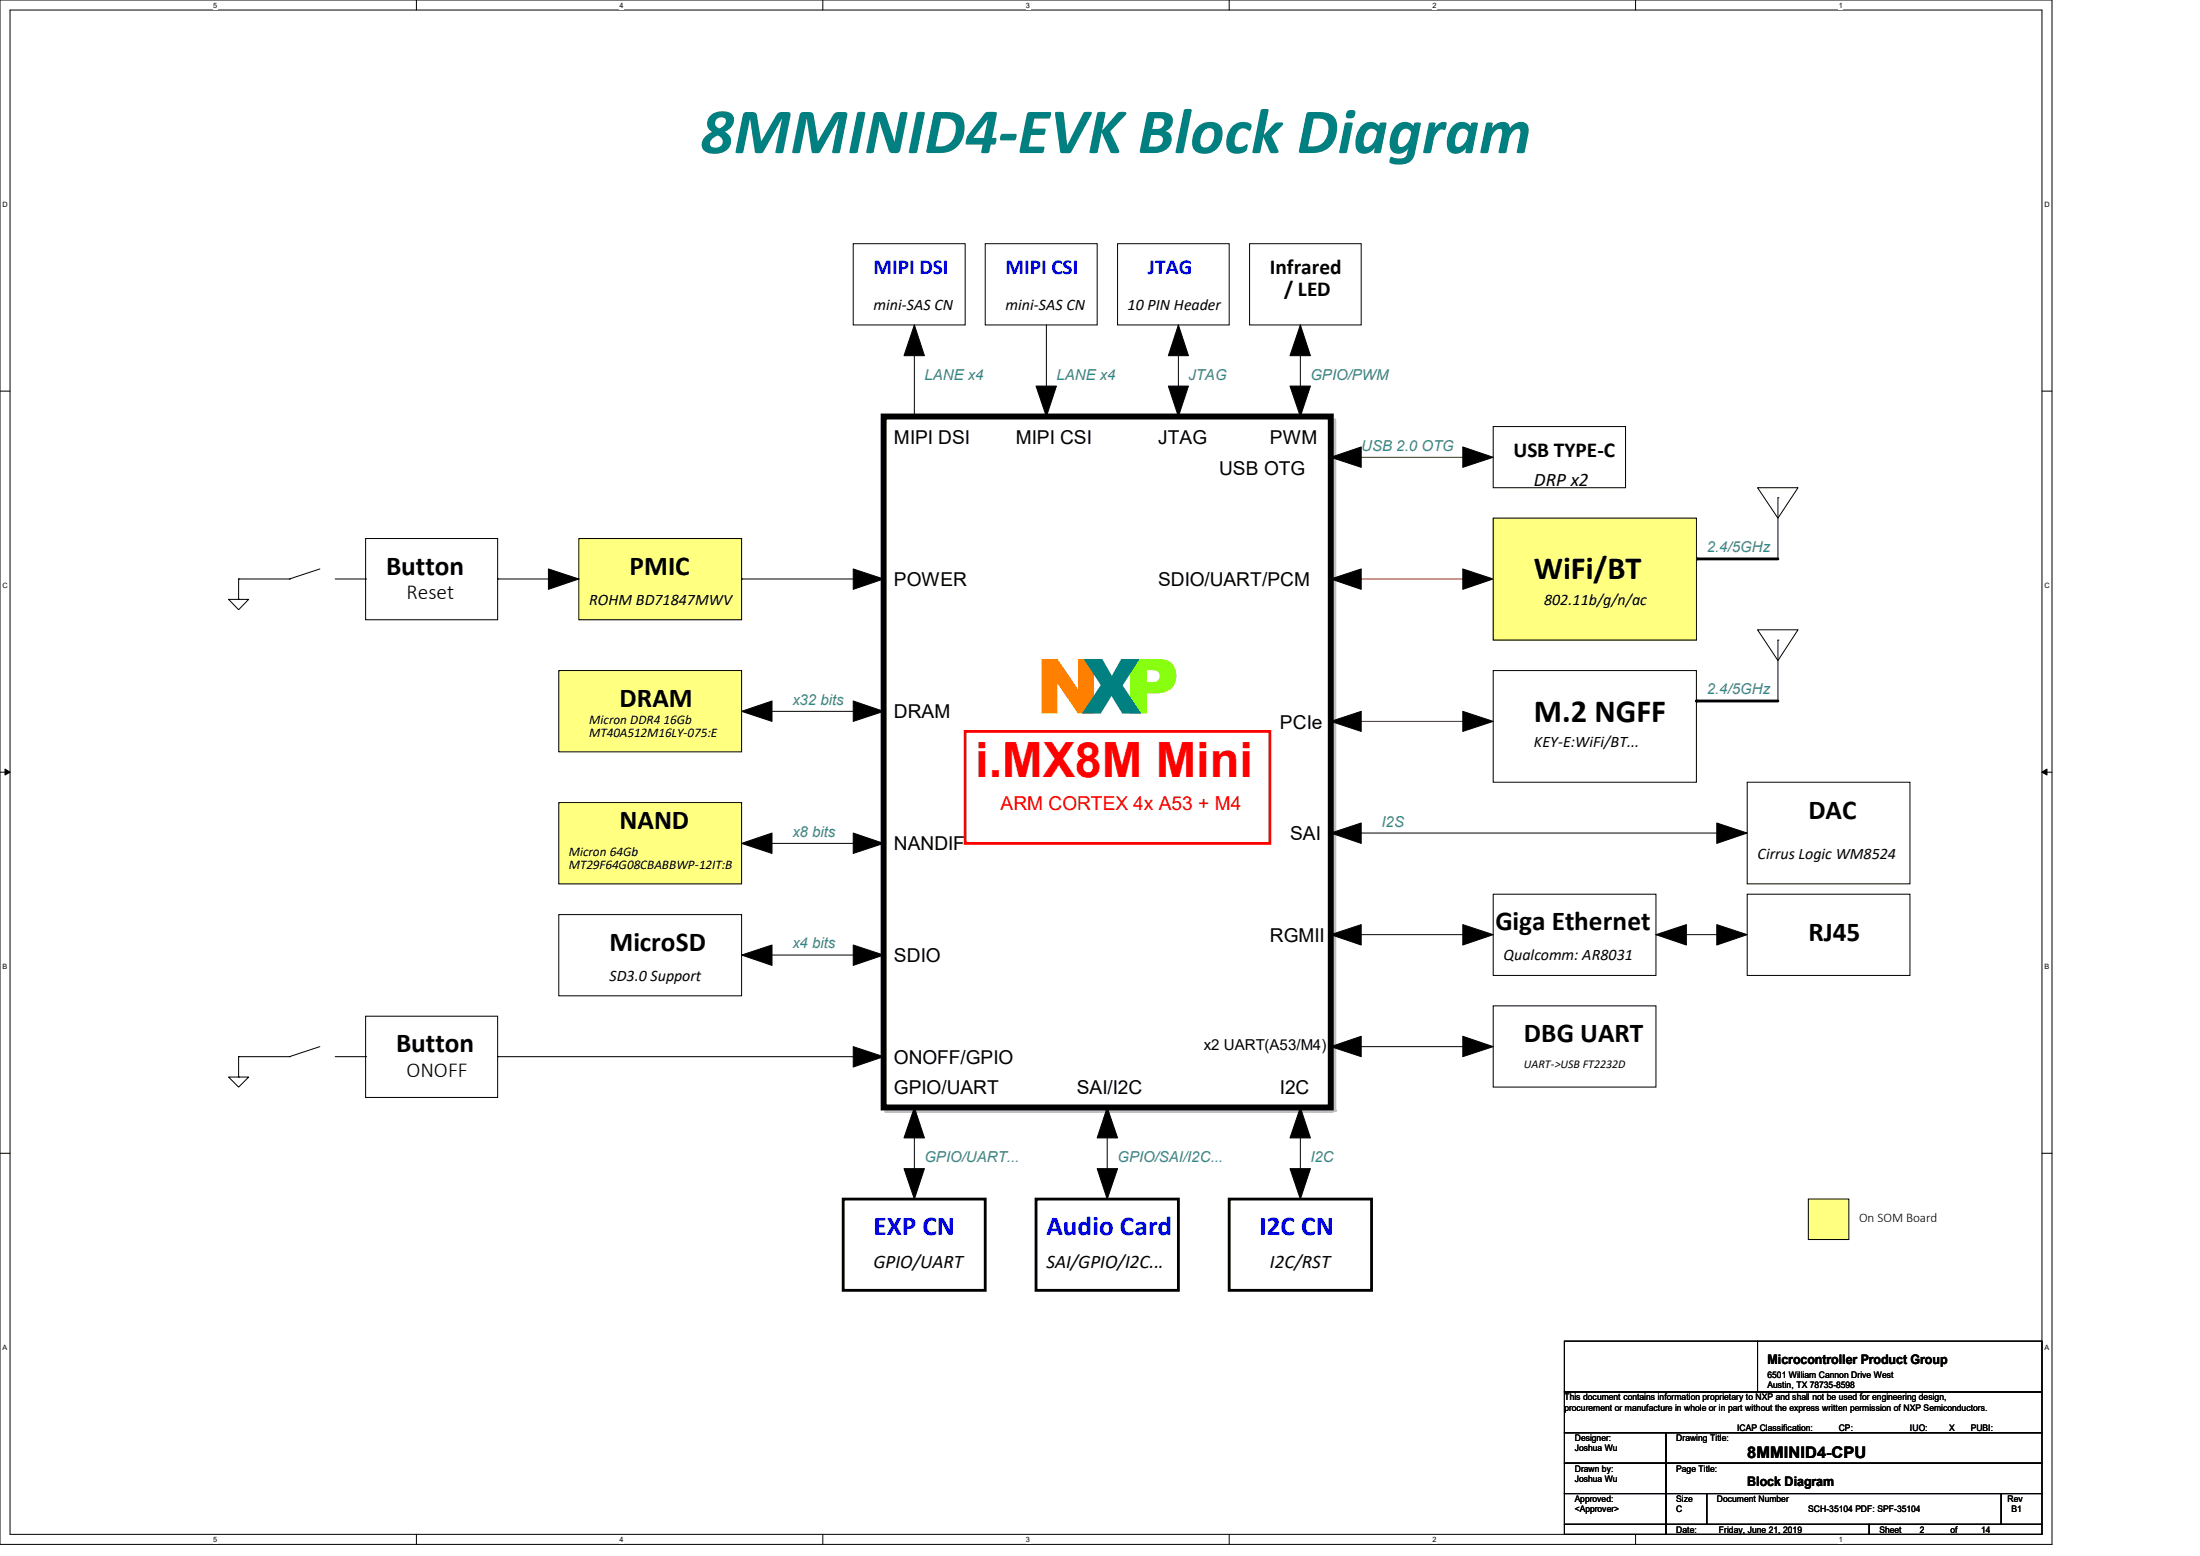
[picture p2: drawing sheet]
<svg xmlns="http://www.w3.org/2000/svg" width="297mm" height="210mm" viewBox="0 0 297 210" stroke-linecap="round" stroke-linejoin="round" font-family="sans-serif">
<path d="M0 0h277v208.4h-277zM1.4 1.4h274.3v205.7h-274.3z" fill="none" stroke="#000" stroke-width=".14"/>
<g fill="#fff">
<path d="M28.8 .1h.5v1.1h-.5z"/>
<path d="M28.8 207.2h.5v1.1h-.5z"/>
</g>
<path d="M56.2 0v1.4M56.2 207.1v1.3" fill="none" stroke="#000" stroke-width=".14"/>
<g fill="#fff">
<path d="M83.7 .1h.5v1.1h-.5z"/>
<path d="M83.7 207.2h.5v1.1h-.5z"/>
</g>
<path d="M111.1 0v1.4M111.1 207.1v1.3" fill="none" stroke="#000" stroke-width=".14"/>
<g fill="#fff">
<path d="M138.5 .1h.6v1.1h-.6z"/>
<path d="M138.5 207.2h.6v1.1h-.6z"/>
</g>
<path d="M165.9 0v1.4M165.9 207.1v1.3" fill="none" stroke="#000" stroke-width=".14"/>
<g fill="#fff">
<path d="M193.4 .1h.5v1.1h-.5z"/>
<path d="M193.4 207.2h.5v1.1h-.5z"/>
</g>
<path d="M220.8 0v1.4M220.8 207.1v1.3" fill="none" stroke="#000" stroke-width=".14"/>
<g fill="#fff">
<path d="M248.2 .1h.6v1.1h-.6z"/>
<path d="M248.2 207.2h.6v1.1h-.6z"/>
<path d="M.3 27.1h.8v1.1h-.8z"/>
<path d="M276 27.1h.7v1.1h-.7z"/>
<path d="M.3 78.5h.8v1.1h-.8z"/>
<path d="M276 78.5h.7v1.1h-.7z"/>
</g>
<path d="M0 52.8h1.4M275.7 52.8h1.3" fill="none" stroke="#000" stroke-width=".14"/>
<g fill="#fff">
<path d="M.3 129.9h.7v1.1h-.7z"/>
<path d="M276 129.9h.6v1.1h-.6z"/>
</g>
<path d="M0 104.2h1.4M275.7 104.2h1.3" fill="none" stroke="#000" stroke-width=".14"/>
<path d="M.7 103.8l.7 .4-.7 .4zM275.7 104.2l.7-.4v.8z" fill="#000" stroke="#000" stroke-width=".14"/>
<g fill="#fff">
<path d="M.3 181.4h.7v1.1h-.7z"/>
<path d="M276 181.4h.6v1.1h-.6z"/>
</g>
<path d="M0 155.7h1.4M275.7 155.7h1.3M244.1 161.8h5.5v5.5h-5.5z" fill="none" stroke="#000" stroke-width=".14"/>
<path d="M244.1 161.8h5.5v5.5h-5.5z" fill-rule="evenodd" fill="#ffff80" stroke="#ffff80" stroke-width=".14"/>
<path d="M180.2 56.6v93.3" fill="none" stroke="#c0c0c0" stroke-width=".38"/>
<circle cx="180.2" cy="149.9" r=".19" fill="#c0c0c0"/>
<path d="M119.6 150h60.3" fill="none" stroke="#c0c0c0" stroke-width=".38"/>
<circle cx="119.6" cy="150" r=".19" fill="#c0c0c0"/>
<path d="M119.3 56.2h60.4v93.3h-60.4z" fill="none" stroke="#ff8000" stroke-width=".14"/>
<path d="M119.3 56.2h60.4v93.3h-60.4z" fill="none" stroke="#000" stroke-width=".8"/>
<g fill="#ffff80" stroke="#ffff80" stroke-width=".14">
<path d="M78.1 72.7h22v11h-22z" fill-rule="evenodd"/>
<path d="M201.6 69.9h27.4v16.5h-27.4z" fill-rule="evenodd"/>
<path d="M75.4 108.3h24.7v11h-24.7z" fill-rule="evenodd"/>
<path d="M75.4 90.5h24.7v11h-24.7z" fill-rule="evenodd"/>
</g>
<g fill="none" stroke="#000" stroke-width=".14">
<path d="M115.2 32.9h15.1v11h-15.1zM133 32.9h15.1v11h-15.1zM150.9 32.9h15v11h-15zM168.7 32.9h15.1v11h-15.1zM123.4 56.2h.1M123.4 43.9v12.3M141.3 56.2h.1M141.3 43.9v12.3M159.1 56.2h.1M159.1 43.9v12.3M175.6 56.2h.1M175.6 43.9v12.3"/>
<path d="M201.6 57.6h17.9v8.2h-17.9zM32.2 78.1h.1M32.2 78.1h6.9M32.2 78.1v2.8M39.1 78.1h.1M43.2 76.8l-4.1 1.3M45.3 78.1h4.1M49.4 72.7h17.8v11h-17.8zM49.4 78.1h.1M67.2 78.1h.1M67.2 78.1h10.9M78.1 72.7h22v11h-22z"/>
<path d="M100.1 78.1h.1M100.1 78.1h19.2M201.6 69.9h27.4v16.5h-27.4zM237.3 65.8h5.4l-2.7 4.1zM240 67.2h.1M240 67.2v8.2M30.9 80.9h2.7l-1.4 1.4zM32.2 80.9h.1M75.4 90.5h24.7v11h-24.7zM100.1 96h.1M100.1 96h17.8M201.6 90.5h27.4v15.1h-27.4z"/>
<path d="M237.3 85h5.4l-2.7 4.2zM240 86.4h.1M240 86.4v8.2M75.4 108.3h24.7v11h-24.7zM101.5 113.8h.1M101.5 113.8h17.8M182.4 112.4h.1M182.4 112.4h50.8M235.9 105.6h22v13.7h-22zM49.4 137.2h17.8v10.9h-17.8zM75.4 123.4h24.7v11h-24.7zM101.5 128.9h.1"/>
<path d="M101.5 128.9h17.8M182.4 126.2h.1M182.4 126.2h16.5M201.6 135.8h22v10.9h-22zM201.6 120.7h22v11h-22zM223.6 126.2h.1M223.6 126.2h9.6M235.9 120.7h22v11h-22zM30.9 145.4h2.7l-1.4 1.3zM32.2 142.6h.1M32.2 145.4h.1M32.2 142.6h6.9"/>
<path d="M32.2 142.6v2.8M39.1 142.6h.1M43.2 141.3l-4.1 1.3M45.3 142.6h4.1M49.4 142.6h.1M67.2 142.6h.1M67.2 142.6h50.7M123.4 149.5v12.3M149.5 149.5v12.3M175.6 149.5v12.3M179.7 141.3h.1M179.7 141.3h17.8"/>
<path d="M123.4 161.8h.1M149.5 161.8h.1M175.6 161.8h.1M211.2 193.4h13.7v4.1h-13.7zM211.2 197.5h13.7v4.1h-13.7zM211.2 187.9h64.5v5.5h-64.5zM211.2 181h64.5v6.9h-64.5zM224.9 193.4h50.8v4.1h-50.8zM224.9 197.5h50.8v4.1h-50.8zM237.3 187.9h.1M237.3 181v6.9M211.2 201.6h13.7v4.1h-13.7z"/>
<path d="M211.2 205.7h13.7v1.4h-13.7zM224.9 201.6h5.5v4.1h-5.5zM224.9 205.7h27.4v1.4h-27.4zM230.4 201.6h39.8v4.1h-39.8zM252.3 205.7h23.4v1.4h-23.4zM270.2 201.6h5.5v4.1h-5.5z"/>
</g>
<g fill="#000" stroke="#000" stroke-width=".14">
<path d="M123.4 43.9l1.4 4.1h-2.8z" fill-rule="evenodd"/>
<path d="M139.9 52.1h2.7l-1.3 4.1z" fill-rule="evenodd"/>
<path d="M159.1 43.9l1.3 4.1h-2.7z" fill-rule="evenodd"/>
<path d="M157.7 52.1h2.7l-1.3 4.1z" fill-rule="evenodd"/>
<path d="M175.6 43.9l1.3 4.1h-2.7z" fill-rule="evenodd"/>
<path d="M174.2 52.1h2.7l-1.3 4.1z" fill-rule="evenodd"/>
<path d="M74 76.8l4.1 1.3-4.1 1.4z" fill-rule="evenodd"/>
<path d="M115.2 76.8l4.1 1.3-4.1 1.4z" fill-rule="evenodd"/>
<path d="M179.7 78.1l4.1-1.3v2.7z" fill-rule="evenodd"/>
<path d="M179.7 61.7l4.1-1.4v2.8z" fill-rule="evenodd"/>
<path d="M197.5 76.8l4.1 1.3-4.1 1.4z" fill-rule="evenodd"/>
<path d="M197.5 60.3l4.1 1.4-4.1 1.4z" fill-rule="evenodd"/>
<path d="M100.1 96l4.1-1.4v2.8z" fill-rule="evenodd"/>
<path d="M115.2 94.6l4.1 1.4-4.1 1.4z" fill-rule="evenodd"/>
<path d="M179.7 97.4l4.1-1.4v2.7z" fill-rule="evenodd"/>
<path d="M197.5 96l4.1 1.4-4.1 1.3z" fill-rule="evenodd"/>
<path d="M100.1 113.8l4.1-1.4v2.8z" fill-rule="evenodd"/>
<path d="M115.2 112.4l4.1 1.4-4.1 1.4z" fill-rule="evenodd"/>
<path d="M179.7 112.4l4.1-1.3v2.7z" fill-rule="evenodd"/>
<path d="M231.8 111.1l4.1 1.3-4.1 1.4z" fill-rule="evenodd"/>
<path d="M100.1 128.9l4.1-1.3v2.7z" fill-rule="evenodd"/>
<path d="M115.2 127.6l4.1 1.3-4.1 1.4z" fill-rule="evenodd"/>
<path d="M179.7 126.2l4.1-1.4v2.8z" fill-rule="evenodd"/>
<path d="M197.5 124.8l4.1 1.4-4.1 1.4z" fill-rule="evenodd"/>
<path d="M223.6 126.2l4.1-1.4v2.8z" fill-rule="evenodd"/>
<path d="M231.8 124.8l4.1 1.4-4.1 1.4z" fill-rule="evenodd"/>
<path d="M115.2 141.3l4.1 1.3-4.1 1.4z" fill-rule="evenodd"/>
<path d="M123.4 149.5l1.4 4.1h-2.8z" fill-rule="evenodd"/>
<path d="M149.5 149.5l1.4 4.1h-2.8z" fill-rule="evenodd"/>
<path d="M175.6 149.5l1.3 4.1h-2.7z" fill-rule="evenodd"/>
<path d="M179.7 141.3l4.1-1.4v2.7z" fill-rule="evenodd"/>
<path d="M197.5 139.9l4.1 1.4-4.1 1.3z" fill-rule="evenodd"/>
<path d="M122 157.7h2.8l-1.4 4.1z" fill-rule="evenodd"/>
<path d="M148.1 157.7h2.8l-1.4 4.1z" fill-rule="evenodd"/>
<path d="M174.2 157.7h2.7l-1.3 4.1z" fill-rule="evenodd"/>
</g>
<path d="M229 75.4h11M229 94.6h11M113.8 161.8h19.2v12.4h-19.2zM139.9 161.8h19.2v12.4h-19.2zM165.9 161.8h19.3v12.4h-19.3z" fill="none" stroke="#000" stroke-width=".38"/>
<g fill="#000">
<circle cx="229" cy="75.4" r=".19"/>
<circle cx="229" cy="94.6" r=".19"/>
</g>
<path d="M179.7 78.1h.1M179.7 61.7h.1M179.7 78.1h17.8M179.7 61.7h17.8M179.7 97.4h.1M179.7 97.4h17.8" fill="none" stroke="#800000" stroke-width=".14"/>
<path d="M130.3 98.7h41.1v15.1h-41.1z" fill="none" stroke="#f00" stroke-width=".38"/>
<text font-size="10.3" fill="#ff8000" x="139.9" y="96.3">NXP</text>
<text font-size="8.8" fill="#008080" x="94.6" y="20.7">8MMINID4-EVK Block Diagram</text>
<text font-size="6.6" fill="#f00" x="131.7" y="104.8">i.MX8M Mini</text>
<g font-size="4.4">
<text x="207.1" y="78.2">WiFi/BT</text>
<text x="207.1" y="97.4">M.2 NGFF</text>
</g>
<g font-size="3.7">
<text x="52.1" y="77.6">Button</text>
<text x="85" y="77.6">PMIC</text>
<text x="83.7" y="95.4">DRAM</text>
<text x="83.7" y="111.8">NAND</text>
<text x="244.1" y="110.5">DAC</text>
<text x="201.9" y="125.6">Giga Ethernet</text>
<text x="82.3" y="128.3">MicroSD</text>
<text x="244.1" y="127">RJ45</text>
<text x="53.5" y="142">Button</text>
<text x="205.7" y="140.7">DBG UART</text>
</g>
<g font-size="3.7" fill="#00f">
<text x="117.9" y="166.7">EXP CN</text>
<text x="141.3" y="166.7">Audio Card</text>
<text x="170.1" y="166.7">I2C CN</text>
</g>
<g font-size="2.9" fill="#00f">
<text x="117.9" y="37">MIPI DSI</text>
<text x="135.8" y="37">MIPI CSI</text>
<text x="155" y="37">JTAG</text>
</g>
<g font-size="2.9">
<text x="171.4" y="37">Infrared</text>
<text x="173.3" y="39.9">/ LED</text>
<text x="204.3" y="61.7">USB TYPE-C</text>
<text x="54.9" y="80.9">Reset</text>
<text x="54.9" y="145.4">ONOFF</text>
</g>
<g font-size="2.6">
<text x="120.7" y="59.9">MIPI DSI</text>
<text x="137.2" y="59.9">MIPI CSI</text>
<text x="156.3" y="59.9">JTAG</text>
<text x="171.4" y="59.9">PWM</text>
<text x="164.6" y="64.1">USB OTG</text>
<text x="207.1" y="65.5">DRP x2</text>
<text x="120.7" y="79.1">POWER</text>
<text x="156.3" y="79.1">SDIO/UART/PCM</text>
<text x="120.7" y="96.9">DRAM</text>
<text x="172.8" y="98.3">PCIe</text>
<text x="174.2" y="113.4">SAI</text>
<text x="120.7" y="114.8">NANDIF</text>
<text x="120.7" y="129.9">SDIO</text>
<text x="171.4" y="127.1">RGMII</text>
<text x="120.7" y="143.6">ONOFF/GPIO</text>
<text x="120.7" y="147.7">GPIO/UART</text>
<text x="145.4" y="147.7">SAI/I2C</text>
<text x="172.8" y="147.7">I2C</text>
<text x="117.9" y="171.2">GPIO/UART</text>
<text x="141.3" y="171.2">SAI/GPIO/I2C...</text>
<text x="171.4" y="171.2">I2C/RST</text>
</g>
<text font-size="2.6" fill="#f00" x="135.1" y="109.3">ARM CORTEX 4x A53 + M4</text>
<g font-size="2.2">
<text x="117.9" y="41.8">mini-SAS CN</text>
<text x="135.8" y="41.8">mini-SAS CN</text>
<text x="152.2" y="41.8">10 PIN Header</text>
<text x="79.5" y="81.6">ROHM BD71847MWV</text>
<text x="208.4" y="81.6">802.11b/g/n/ac</text>
<text x="207.1" y="100.8">KEY-E:WiFi/BT...</text>
<text x="237.3" y="115.9">Cirrus Logic WM8524</text>
<text x="203" y="129.6">Qualcomm: AR8031</text>
<text x="82.3" y="132.4">SD3.0 Support</text>
<text x="235.9" y="196.8">8MMINID4-CPU</text>
</g>
<g font-size="2" fill="#408080">
<text x="124.8" y="51.2">LANE x4</text>
<text x="142.6" y="51.2">LANE x4</text>
<text x="160.4" y="51.2">JTAG</text>
<text x="176.9" y="51.2">GPIO/PWM</text>
<text x="183.8" y="60.8">USB 2.0 OTG</text>
<text x="230.4" y="74.5">2.4/5GHz</text>
<text x="107" y="95.1">x32 bits</text>
<text x="230.4" y="93.7">2.4/5GHz</text>
<text x="107" y="112.9">x8 bits</text>
<text x="186.5" y="111.6">I2S</text>
<text x="107" y="128">x4 bits</text>
<text x="124.8" y="156.8">GPIO/UART...</text>
<text x="150.9" y="156.8">GPIO/SAI/I2C...</text>
<text x="176.9" y="156.8">I2C</text>
</g>
<text font-size="2" x="162.5" y="141.8">x2 UART(A53/M4)</text>
<g font-size="1.8">
<text x="79.5" y="97.7">Micron DDR4 16Gb</text>
<text x="79.5" y="99.5">MT40A512M16LY-075:E</text>
<text x="76.8" y="115.5">Micron 64Gb</text>
<text x="76.8" y="117.3">MT29F64G08CBABBWP-12IT:B</text>
<text x="251" y="164.9">On SOM Board</text>
<text x="238.6" y="184.1">Microcontroller Product Group</text>
<text x="235.9" y="200.5">Block Diagram</text>
</g>
<text font-size="1.6" x="205.7" y="144.1">UART-&gt;USB FT2232D</text>
<g font-size="1.2">
<text x="211.2" y="189">This document contains information proprietary to NXP and shall not be used for engineering design,</text>
<text x="211.2" y="190.4">procurement or manufacture in whole or in part without the express written permission of NXP Semiconductors.</text>
<text x="238.6" y="186">6501 William Cannon Drive West</text>
<text x="238.6" y="187.3">Austin, TX 78735-8598</text>
<text x="212.6" y="194.5">Designer:</text>
<text x="212.6" y="195.9">Joshua Wu</text>
<text x="226.3" y="194.5">Drawing Title:</text>
<text x="234.5" y="193.2">ICAP Classification:</text>
<text x="248.2" y="193.2">CP:</text>
<text x="251.7" y="193.2">___</text>
<text x="257.8" y="193.2">IUO:</text>
<text x="262.5" y="193.2">_X_</text>
<text x="266.1" y="193.2">PUBI:</text>
<text x="270.2" y="193.2">___</text>
<text x="212.6" y="198.6">Drawn by:</text>
<text x="212.6" y="202.7">Approved:</text>
<text x="212.6" y="200">Joshua Wu</text>
<text x="226.3" y="202.7">Size</text>
<text x="226.3" y="198.6">Page Title:</text>
<text x="231.8" y="202.7">Document Number</text>
<text x="271" y="202.7">Rev</text>
<text x="212.6" y="204.1">&lt;Approver&gt;</text>
<text x="226.3" y="206.9">Date:</text>
<text x="226.3" y="204.1">C</text>
<text x="232.1" y="206.9">Friday, June 21, 2019</text>
<text x="244.1" y="204.1">SCH-35104 PDF: SPF-35104</text>
<text x="253.7" y="206.9">Sheet</text>
<text x="259.2" y="206.9">2</text>
<text x="263.3" y="206.9">of</text>
<text x="267.5" y="206.9">14</text>
<text x="271.6" y="204.1">B1</text>
</g>
<g font-size="1">
<text x="28.8" y="1">5</text>
<text x="83.7" y="1">4</text>
<text x="138.5" y="1">3</text>
<text x="193.4" y="1">2</text>
<text x="248.2" y="1">1</text>
<text x=".3" y="27.9">D</text>
<text x="276" y="27.9">D</text>
<text x=".3" y="79.4">C</text>
<text x="276" y="79.4">C</text>
<text x=".3" y="130.8">B</text>
<text x="276" y="130.8">B</text>
<text x=".3" y="182.2">A</text>
<text x="276" y="182.2">A</text>
<text x="28.8" y="208.1">5</text>
<text x="83.7" y="208.1">4</text>
<text x="138.5" y="208.1">3</text>
<text x="193.4" y="208.1">2</text>
<text x="248.2" y="208.1">1</text>
</g>
</svg>
